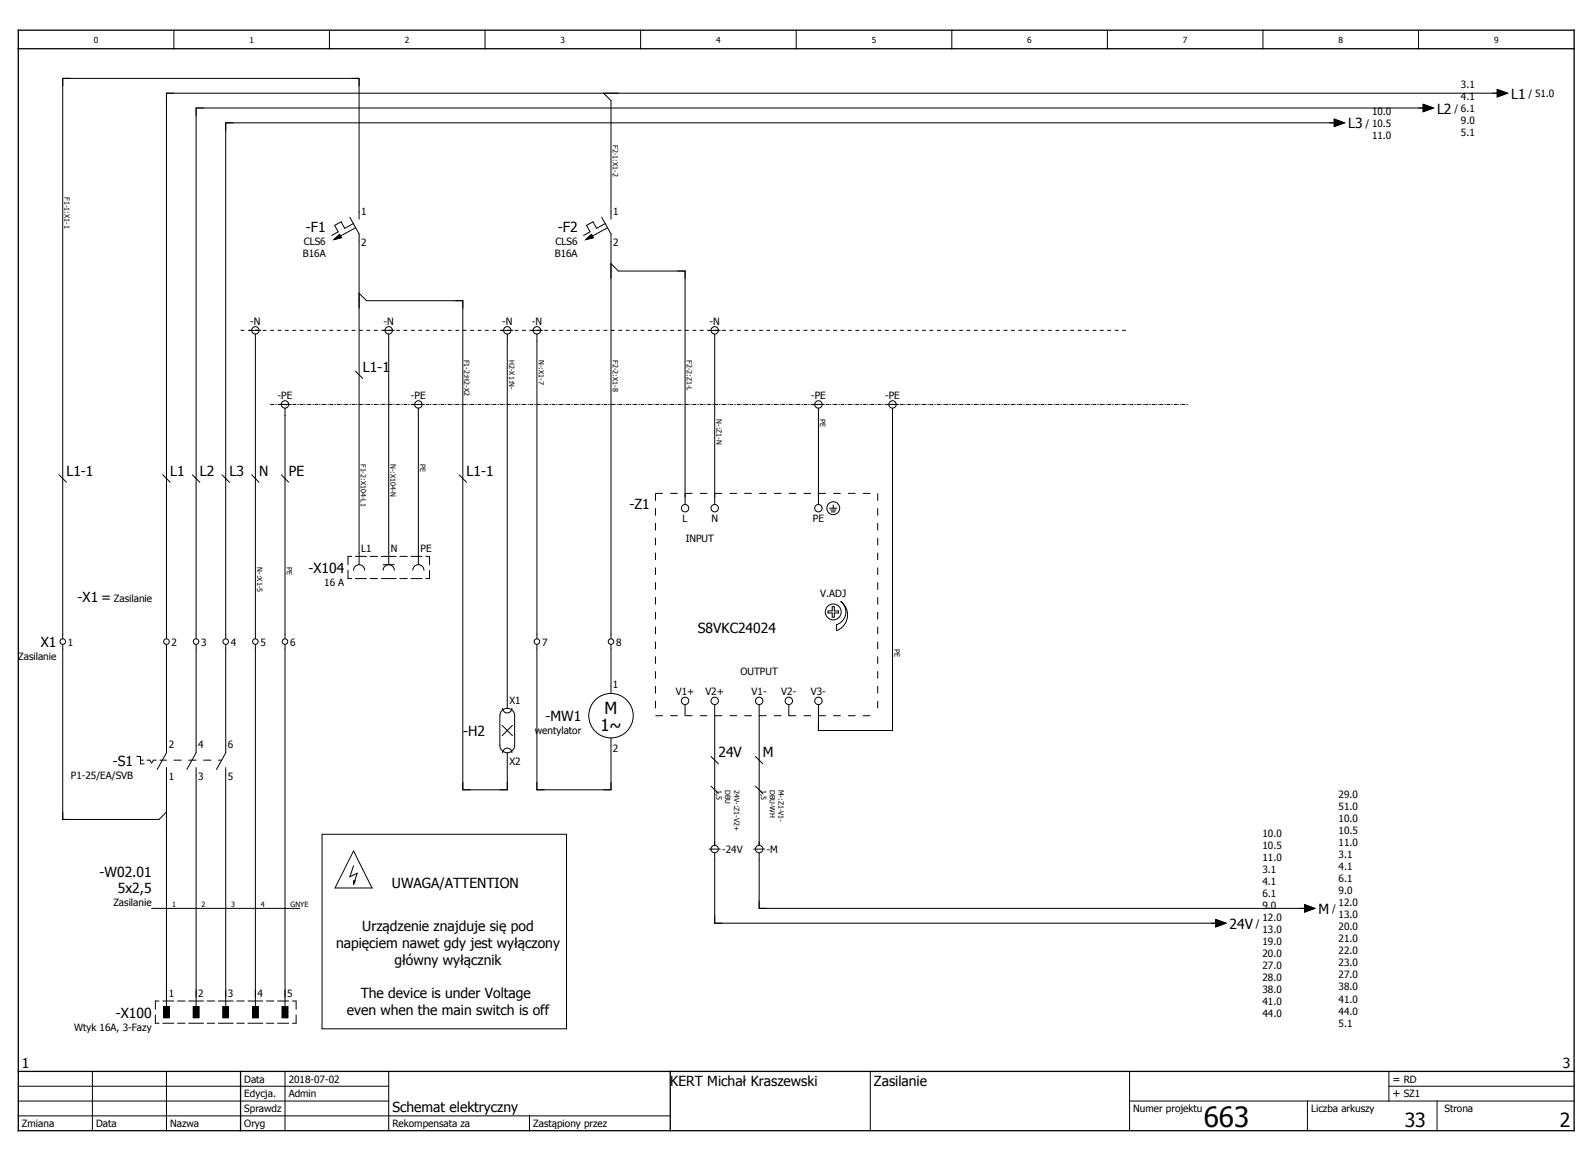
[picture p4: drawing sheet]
<svg xmlns="http://www.w3.org/2000/svg" width="430mm" height="310mm" viewBox="0 0 430 310" stroke-linecap="round" stroke-linejoin="round" font-family="sans-serif">
<g fill="none" stroke="#000" stroke-width=".27">
<path d="M46.9 8.2v5M88.9 8.2v5M130.9 8.2v5M172.9 8.2v5M214.9 8.2v5M256.9 8.2v5M298.9 8.2v5M340.9 8.2v5M382.9 8.2v5M162.9 25.2l2 2v32M360.2 32.2l2.7 1-2.7 1zM360.9 33.2h-300v139.2"/>
<path d="M384.2 28.2l2.7 1-2.7 1zM384.9 29.2h-332v143.2M404.2 24.2l2.7 1-2.7 1zM404.9 25.2h-360v147.2M94.4 58.7l2.5 4.5v89.2M96.9 59.2v-38h-80v151.2M162.4 58.7l2.5 4.5v109.2M90.2 64.7l1.5-1.4 .5 .8zM95.4 60.3l-2.4 1.3-.9-1.7-1.8 .9 1 1.8-1.8 .9M96 61.5l-4.1 2.2M96.9 79.2l2 2h26v132h12v-10M158.2 64.7l1.5-1.4 .5 .8z"/>
<path d="M163.4 60.3l-2.4 1.3-.9-1.7-1.8 .9 1 1.8-1.8 .9M164 61.5l-4.1 2.2M164.9 71.2l2 2h18v63M67.4 89.2h3M68.9 90.2v82.2M103.4 89.2h3M104.9 90.2v62.2M135.4 89.2h3M136.9 90.2v101M143.4 89.2h3M144.9 90.2v82.2M191.4 89.2h3"/>
<path d="M192.9 90.2v46M75.4 109.2h3M76.9 110.2v62.2M95.9 100.2l2 2M111.4 109.2h3M112.9 110.2v42.2M219.4 109.2h3M220.9 110.2v26M239.4 109.2h3M240.9 110.2v87h-20v-7M15.9 128.2l2 2M43.9 128.2l2 2"/>
<path d="M51.9 128.2l2 2M59.9 128.2l2 2M67.9 128.2l2 2M75.9 128.2l2 2M123.9 128.2l2 2M223.9 137.2h2M224.2 137.6h1.5M224.4 138.1h1M224.9 136.3v.9M93.9 153.9v2.3h1M94.9 150.2h-1v2.2M95.4 153.9a1.5 1.5 0 0 1 1.5-1.5 1.5 1.5 0 0 1 1.5 1.5"/>
<path d="M95.9 156.2h3M95.9 150.2h3M99.9 156.2h2M99.9 150.2h2M102.9 156.2h4M102.9 150.2h4M103.4 153.9a1.5 1.5 0 0 1 1.5-1.5 1.5 1.5 0 0 1 1.5 1.5M103.4 152.4h3M107.9 156.2h2M107.9 150.2h2M110.9 156.2h3M110.9 150.2h3"/>
<path d="M111.4 153.9a1.5 1.5 0 0 1 1.5-1.5 1.5 1.5 0 0 1 1.5 1.5M114.9 150.2h1v2.2M115.9 153.9v2.3h-1M16.9 173.9v47.3h26l2-2M44.9 173.9v29.3l-2.5 4.5M52.9 173.9v29.3l-2.5 4.5M60.9 173.9v29.3l-2.5 4.5M68.9 173.9v97.8M76.9 173.9v97.8M144.9 173.9v39.3h20v-14M164.9 173.9v13.3M223.5 164.9h1.2v-1.2h.5v1.2h1.1v.5h-1.1v1.2h-.5v-1.2h-1.2z"/>
<path d="M227 162.3a4.5 4.5 0 0 1-1.1 7.9l-.1-1.6a3.6 3.6 0 0 0 1.2-6.3zM135.5 191.7a2 2 0 0 1 2.2-.4 2 2 0 0 1 1.2 1.9v8a2 2 0 0 1-2 2 2 2 0 0 1-2-2v-8l.1-.6zM135.5 195.8l2.8 2.8M135.7 191.2a1.25 1.25 0 0 0 1.2 1.2 1.25 1.25 0 0 0 1.3-1.2M138.3 195.8l-2.8 2.8M184.9 190.2v3M192.9 190.2v38M204.9 190.2v38M212.9 190.2v3M36.9 204.2h1v2h1M37.9 205.2h.8M39.7 205.2h.7l.5 .7 .5-.7h.8"/>
<path d="M43.2 205.2h1.7M44.9 207.2v64.5M46.9 205.2h2M50.9 205.2h2M52.9 207.2v64.5M54.9 205.2h2M58.9 205.2h.9M60.9 207.2v64.5M135.7 203.2a1.25 1.25 0 0 1 1.2-1.3 1.25 1.25 0 0 1 1.3 1.3M191.9 212.2l2 2M191.9 204.2l2 2M203.9 212.2l2 2"/>
<path d="M203.9 204.2l2 2M86.9 225.2h66v52.5h-66zM95.4 229.7l5 10h-10zM95.4 233.7l-1 3 2-1-1 3M95.4 237.7v1M95.9 237.7l-.5 1M191.4 229.2h3M192.9 230.2v19h136M203.4 229.2h3M204.9 230.2v15h148M40.9 245.2h40M328.2 248.2l2.7 1-2.7 1z"/>
<path d="M352.2 244.2l2.7 1-2.7 1zM41.9 273.9v2.3h1M42.9 270.2h-1v2.2M43.9 270.2h3M43.9 276.2h3M44.2 271.7h1.5v3h-1.5zM47.9 270.2h2M47.9 276.2h2M50.9 270.2h4M50.9 276.2h4M52.2 271.7h1.5v3h-1.5zM55.9 270.2h2"/>
<path d="M55.9 276.2h2M58.9 270.2h4M58.9 276.2h4M60.2 271.7h1.5v3h-1.5zM63.9 270.2h2M63.9 276.2h2M66.9 270.2h4M66.9 276.2h4M68.2 271.7h1.5v3h-1.5zM71.9 270.2h2M71.9 276.2h2M74.9 270.2h3"/>
<path d="M74.9 276.2h3M76.2 271.7h1.5v3h-1.5zM78.9 270.2h1v2.2M79.9 273.9v2.3h-1M4.9 297.2h100M4.9 293.2h100M24.9 289.2v16M44.9 289.2v16M76.9 289.2v16M104.9 289.2v16M234.9 289.2v16M304.9 297.2h120"/>
<path d="M304.9 289.2v16M352.9 297.2v8M374.9 293.2h50M374.9 289.2v8M387.9 297.2v8M4.9 301.2h176M142.9 301.2v4"/>
<circle cx="68.9" cy="89.2" r="1"/>
<circle cx="104.9" cy="89.2" r="1"/>
<circle cx="136.9" cy="89.2" r="1"/>
<circle cx="144.9" cy="89.2" r="1"/>
<circle cx="192.9" cy="89.2" r="1"/>
<circle cx="76.9" cy="109.2" r="1"/>
<circle cx="112.9" cy="109.2" r="1"/>
<circle cx="220.9" cy="109.2" r="1"/>
<circle cx="240.9" cy="109.2" r="1"/>
<circle cx="184.9" cy="137.2" r="1"/>
<circle cx="192.9" cy="137.2" r="1"/>
<circle cx="220.9" cy="137.2" r="1"/>
<circle cx="224.9" cy="137.2" r="1.74"/>
<circle cx="16.9" cy="173.2" r=".75"/>
<circle cx="44.9" cy="173.2" r=".75"/>
<circle cx="52.9" cy="173.2" r=".75"/>
<circle cx="60.9" cy="173.2" r=".75"/>
<circle cx="68.9" cy="173.2" r=".75"/>
<circle cx="76.9" cy="173.2" r=".75"/>
<circle cx="144.9" cy="173.2" r=".75"/>
<circle cx="164.9" cy="173.2" r=".75"/>
<circle cx="224.9" cy="165.2" r="2.15"/>
<circle cx="164.9" cy="193.2" r="6"/>
<circle cx="184.9" cy="189.2" r="1"/>
<circle cx="192.9" cy="189.2" r="1"/>
<circle cx="204.9" cy="189.2" r="1"/>
<circle cx="212.9" cy="189.2" r="1"/>
<circle cx="220.9" cy="189.2" r="1"/>
<circle cx="192.9" cy="229.2" r="1"/>
<circle cx="204.9" cy="229.2" r="1"/>
</g>
<path d="M4.9 13.2h420M4.9 8.2h420v297h-420zM4.9 289.2h420M64.9 289.2v16M180.9 289.2v16" fill="none" stroke="#000" stroke-width=".35"/>
<path d="M64.9 89.2h240" fill="none" stroke="#000" stroke-width=".27" stroke-dasharray="1 1" stroke-linecap="butt"/>
<path d="M72.9 109.2h248" fill="none" stroke="#000" stroke-width=".27" stroke-dasharray="1 .2 .2 .2 .2 .2" stroke-linecap="butt"/>
<path d="M176.9 133.2h60M176.9 133.2v60M236.9 133.2v60M176.9 193.2h60" fill="none" stroke="#000" stroke-width=".27" stroke-dasharray="2 2" stroke-linecap="butt"/>
<path d="M360.2 32.2l2.7 1-2.7 1zM384.2 28.2l2.7 1-2.7 1zM404.2 24.2l2.7 1-2.7 1zM90.2 64.7l1.5-1.4 .5 .8zM158.2 64.7l1.5-1.4 .5 .8zM328.2 248.2l2.7 1-2.7 1zM352.2 244.2l2.7 1-2.7 1zM44.2 271.7h1.5v3h-1.5zM52.2 271.7h1.5v3h-1.5zM60.2 271.7h1.5v3h-1.5zM68.2 271.7h1.5v3h-1.5zM76.2 271.7h1.5v3h-1.5z" fill="#000" stroke="#000" stroke-width=".27"/>
<text font-size="7.5" x="324.9" y="304.2">663</text>
<g font-size="5.3">
<text x="379.2" y="304.2">33</text>
<text x="421.1" y="304.2">2</text>
</g>
<g font-size="4.5">
<text x="162.1" y="197.2">1~</text>
<text x="163.2" y="192.7">M</text>
</g>
<g font-size="3.7">
<text x="407.9" y="26.6">L1</text>
<text x="363.9" y="34.6">L3</text>
<text x="387.9" y="30.6">L2</text>
<text x="82.6" y="62.6">-F1</text>
<text x="150.6" y="62.6">-F2</text>
<text x="97.9" y="100.4">L1-1</text>
<text x="17.9" y="128.4">L1-1</text>
<text x="45.9" y="128.4">L1</text>
<text x="53.9" y="128.4">L2</text>
<text x="61.9" y="128.4">L3</text>
<text x="69.9" y="128.4">N</text>
<text x="77.9" y="128.4">PE</text>
<text x="125.9" y="128.4">L1-1</text>
<text x="169.9" y="137.4">-Z1</text>
<text x="83.3" y="154.6">-X104</text>
<text x="20.9" y="162.4">-X1 =</text>
<text x="188.4" y="170.9">S8VKC24024</text>
<text x="11" y="174.6">X1</text>
<text x="147.3" y="194.6">-MW1</text>
<text x="125" y="198.6">-H2</text>
<text x="30.4" y="206.6">-S1</text>
<text x="193.9" y="204.4">24V</text>
<text x="205.9" y="204.4">M</text>
<text x="26.9" y="236.6">-W02.01</text>
<text x="105.8" y="239.7">UWAGA/ATTENTION</text>
<text x="31.8" y="241.1">5x2,5</text>
<text x="97.8" y="251.4">Urządzenie znajduje się pod</text>
<text x="331.9" y="250.6">24V</text>
<text x="355.9" y="246.6">M</text>
<text x="90.7" y="255.9">napięciem nawet gdy jest wyłączony</text>
<text x="106.5" y="260.4">główny wyłącznik</text>
<text x="97.4" y="269.4">The device is under Voltage</text>
<text x="31.3" y="274.6">-X100</text>
<text x="93.6" y="273.9">even when the main switch is off</text>
<text x="5.9" y="288.2">1</text>
<text x="180.9" y="293.2">KERT Michał Kraszewski</text>
<text x="235.9" y="293.2">Zasilanie</text>
<text x="421.9" y="288.2">3</text>
<text x="105.9" y="300.2">Schemat elektryczny</text>
</g>
<g font-size="3">
<text x="375.9" y="292.2">= RD</text>
<text x="375.9" y="296.2">+ SZ1</text>
</g>
<g font-size="2.7">
<text x="394.4" y="23.7">3.1</text>
<text x="394.4" y="27">4.1</text>
<text x="412.6" y="26.2">/ 51.0</text>
<text x="368.6" y="34.2">/ 10.5</text>
<text x="370.4" y="31">10.0</text>
<text x="392.6" y="30.2">/ 6.1</text>
<text x="394.4" y="33.5">9.0</text>
<text x="370.4" y="37.5">11.0</text>
<text x="394.4" y="36.7">5.1</text>
<text x="97.5" y="58">1</text>
<text x="165.5" y="58">1</text>
<text x="81.8" y="69.4">B16A</text>
<text x="82" y="66.1">CLS6</text>
<text x="97.5" y="66.4">2</text>
<text x="149.8" y="69.4">B16A</text>
<text x="150" y="66.1">CLS6</text>
<text x="165.5" y="66.4">2</text>
<text x="67.5" y="87.6">-N</text>
<text x="103.5" y="87.6">-N</text>
<text x="135.5" y="87.6">-N</text>
<text x="143.5" y="87.6">-N</text>
<text x="191.5" y="87.6">-N</text>
<text x="74.9" y="107.6">-PE</text>
<text x="110.9" y="107.6">-PE</text>
<text x="218.9" y="107.6">-PE</text>
<text x="238.9" y="107.6">-PE</text>
<text x="184.3" y="140.8">L</text>
<text x="192" y="140.8">N</text>
<text x="219.4" y="140.8">PE</text>
<text x="97.5" y="149">L1</text>
<text x="105.5" y="149">N</text>
<text x="113.5" y="149">PE</text>
<text x="185.1" y="146.2">INPUT</text>
<text x="87.5" y="158.1">16 A</text>
<text x="221.4" y="161.2">V.ADJ</text>
<text x="30.8" y="162.6">Zasilanie</text>
<text x="4.9" y="178.1">Zasilanie</text>
<text x="18.3" y="174.2">1</text>
<text x="46.3" y="174.2">2</text>
<text x="54.3" y="174.2">3</text>
<text x="62.3" y="174.2">4</text>
<text x="70.3" y="174.2">5</text>
<text x="78.3" y="174.2">6</text>
<text x="146.3" y="174.2">7</text>
<text x="166.3" y="174.2">8</text>
<text x="165.4" y="185.6">1</text>
<text x="199.9" y="182.2">OUTPUT</text>
<text x="137.5" y="190">X1</text>
<text x="182.4" y="187.6">V1+</text>
<text x="190.4" y="187.6">V2+</text>
<text x="202.9" y="187.6">V1-</text>
<text x="210.9" y="187.6">V2-</text>
<text x="218.9" y="187.6">V3-</text>
<text x="45.5" y="202">2</text>
<text x="53.5" y="202">4</text>
<text x="61.5" y="202">6</text>
<text x="144.4" y="198.1">wentylator</text>
<text x="165.4" y="202.8">2</text>
<text x="137.5" y="206.4">X2</text>
<text x="19.1" y="210.1">P1-25/EA/SVB</text>
<text x="45.5" y="210.4">1</text>
<text x="53.5" y="210.4">3</text>
<text x="61.5" y="210.4">5</text>
<text x="361.4" y="215.4">29.0</text>
<text x="361.4" y="218.6">51.0</text>
<text x="361.4" y="221.9">10.0</text>
<text x="340.8" y="225.9">10.0</text>
<text x="361.4" y="225.1">10.5</text>
<text x="194.9" y="230.2">-24V</text>
<text x="206.9" y="230.2">-M</text>
<text x="340.8" y="229.1">10.5</text>
<text x="340.8" y="232.4">11.0</text>
<text x="361.4" y="228.4">11.0</text>
<text x="361.4" y="231.6">3.1</text>
<text x="340.8" y="235.6">3.1</text>
<text x="340.8" y="238.9">4.1</text>
<text x="361.4" y="234.9">4.1</text>
<text x="361.4" y="238.1">6.1</text>
<text x="30.6" y="244.6">Zasilanie</text>
<text x="340.8" y="242.1">6.1</text>
<text x="340.8" y="245.4">9.0</text>
<text x="361.4" y="241.4">9.0</text>
<text x="361.4" y="244.6">12.0</text>
<text x="339" y="250.2">/</text>
<text x="340.8" y="248.6">12.0</text>
<text x="340.8" y="251.8">13.0</text>
<text x="359.6" y="246.2">/</text>
<text x="361.4" y="247.8">13.0</text>
<text x="361.4" y="251.1">20.0</text>
<text x="340.8" y="255.1">19.0</text>
<text x="361.4" y="254.3">21.0</text>
<text x="361.4" y="257.6">22.0</text>
<text x="340.8" y="258.3">20.0</text>
<text x="340.8" y="261.6">27.0</text>
<text x="361.4" y="260.8">23.0</text>
<text x="45.5" y="269">1</text>
<text x="53.5" y="269">2</text>
<text x="61.5" y="269">3</text>
<text x="69.5" y="269">4</text>
<text x="77.5" y="269">5</text>
<text x="340.8" y="264.8">28.0</text>
<text x="340.8" y="268.1">38.0</text>
<text x="361.4" y="264.1">27.0</text>
<text x="361.4" y="267.3">38.0</text>
<text x="340.8" y="271.3">41.0</text>
<text x="340.8" y="274.6">44.0</text>
<text x="361.4" y="270.6">41.0</text>
<text x="361.4" y="273.8">44.0</text>
<text x="20" y="278.1">Wtyk 16A, 3-Fazy</text>
<text x="361.4" y="277.1">5.1</text>
<text x="65.9" y="292.2">Data</text>
<text x="77.9" y="292.2">2018-07-02</text>
<text x="65.9" y="296.2">Edycja.</text>
<text x="77.9" y="296.2">Admin</text>
<text x="5.9" y="304.2">Zmiana</text>
<text x="25.9" y="304.2">Data</text>
<text x="45.9" y="304.2">Nazwa</text>
<text x="65.9" y="304.2">Oryg</text>
<text x="65.9" y="300.2">Sprawdz</text>
<text x="105.9" y="304.2">Rekompensata za</text>
<text x="143.9" y="304.2">Zastąpiony przez</text>
<text x="305.9" y="300.2">Numer projektu</text>
<text x="353.9" y="300.2">Liczba arkuszy</text>
<text x="389.9" y="300.2">Strona</text>
</g>
<g font-size="2.3">
<text x="25.3" y="11.7">0</text>
<text x="67.3" y="11.7">1</text>
<text x="109.3" y="11.7">2</text>
<text x="151.3" y="11.7">3</text>
<text x="193.3" y="11.7">4</text>
<text x="235.3" y="11.7">5</text>
<text x="277.3" y="11.7">6</text>
<text x="319.3" y="11.7">7</text>
<text x="361.3" y="11.7">8</text>
<text x="403.3" y="11.7">9</text>
</g>
<g font-size="2">
<text x="165.4" y="39.2" transform="rotate(90 165.4 39.2)">F2-1:X1-2</text>
<text x="17.4" y="53.2" transform="rotate(90 17.4 53.2)">F1-1:X1-1</text>
<text x="125.3" y="97.1" transform="rotate(90 125.3 97.1)">F1-2:H2-X2</text>
<text x="137.4" y="97.2" transform="rotate(90 137.4 97.2)">H2-X1:N-</text>
<text x="145.4" y="97.2" transform="rotate(90 145.4 97.2)">N-:X1-7</text>
<text x="165.4" y="97.2" transform="rotate(90 165.4 97.2)">F2-2:X1-8</text>
<text x="185.4" y="97.2" transform="rotate(90 185.4 97.2)">F2-2:Z1-L</text>
<text x="193.4" y="113.2" transform="rotate(90 193.4 113.2)">N-:Z1-N</text>
<text x="221.4" y="113.2" transform="rotate(90 221.4 113.2)">PE</text>
<text x="97.4" y="125.2" transform="rotate(90 97.4 125.2)">F1-2:X104-L1</text>
<text x="105.4" y="125.2" transform="rotate(90 105.4 125.2)">N-:X104-N</text>
<text x="113.4" y="125.2" transform="rotate(90 113.4 125.2)">PE</text>
<text x="69.4" y="153.2" transform="rotate(90 69.4 153.2)">N-:X1-5</text>
<text x="77.4" y="153.2" transform="rotate(90 77.4 153.2)">PE</text>
<text x="241.4" y="175.2" transform="rotate(90 241.4 175.2)">PE</text>
<text x="193.4" y="213.2" transform="rotate(90 193.4 213.2)">1,5</text>
<text x="195.8" y="213.2" transform="rotate(90 195.8 213.2)">DBU</text>
<text x="198.1" y="213.2" transform="rotate(90 198.1 213.2)">24V-:Z1-V2+</text>
<text x="205.4" y="213.2" transform="rotate(90 205.4 213.2)">1,5</text>
<text x="207.8" y="213.2" transform="rotate(90 207.8 213.2)">DBU-WH</text>
<text x="210.1" y="213.2" transform="rotate(90 210.1 213.2)">M-:Z1-V1-</text>
<text x="46.4" y="244.7">1</text>
<text x="54.4" y="244.7">2</text>
<text x="62.4" y="244.7">3</text>
<text x="70.4" y="244.7">4</text>
<text x="78.4" y="244.7">GNYE</text>
</g>
</svg>
